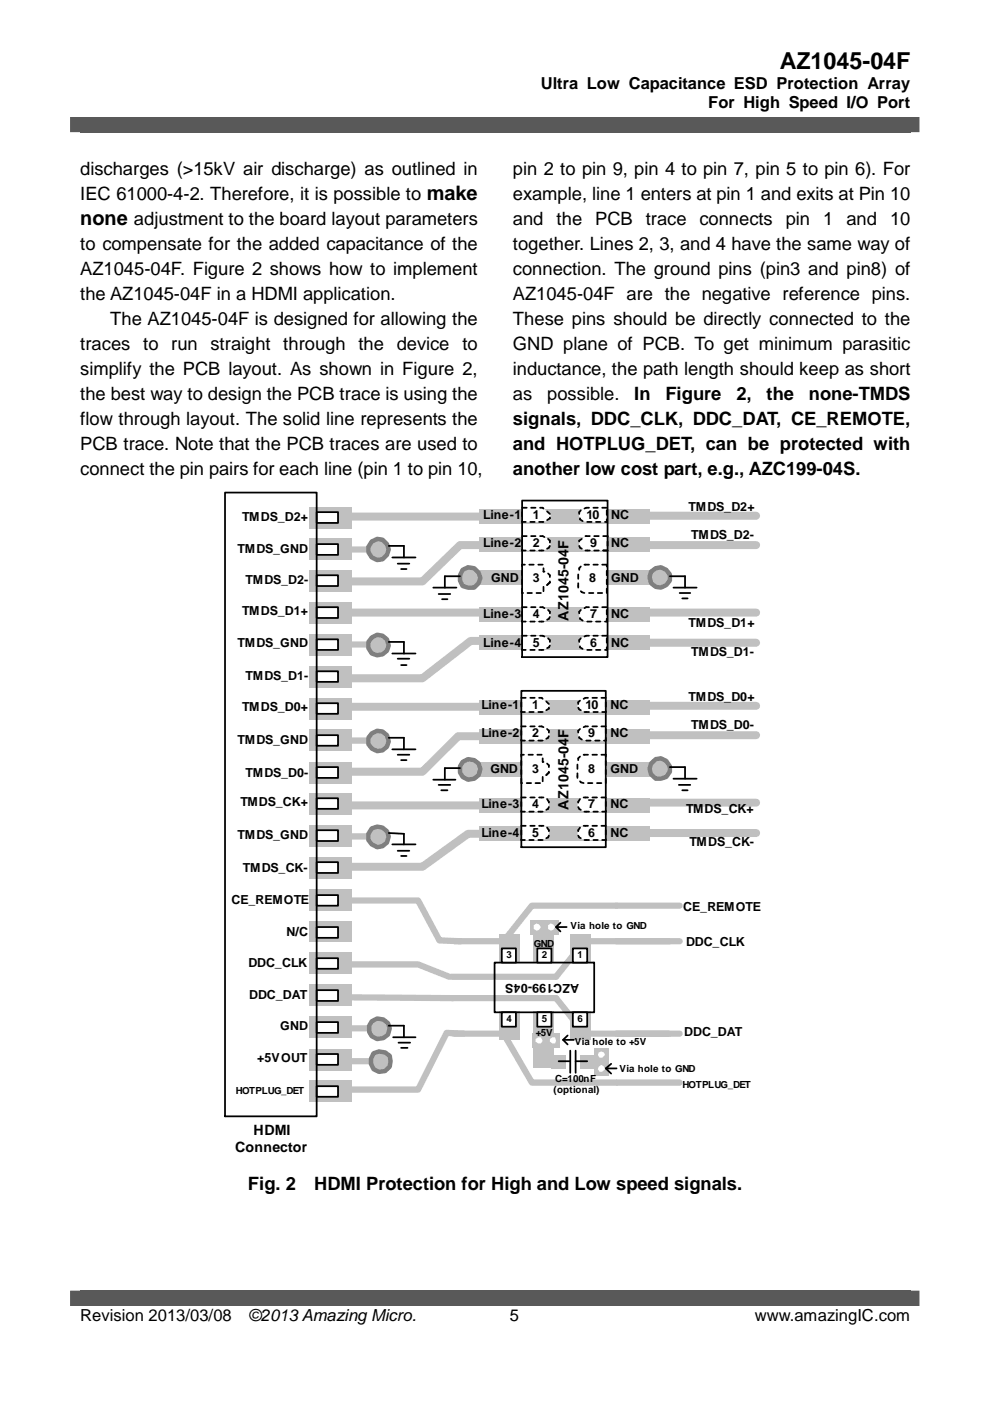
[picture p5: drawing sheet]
<svg xmlns="http://www.w3.org/2000/svg" width="210mm" height="297mm" viewBox="0 0 210 297" stroke-linecap="round" stroke-linejoin="round" font-family="sans-serif">
<g fill="#595959">
<path d="M14.9 24.8h180v3.2h-180z"/>
<path d="M17 24.8h176v3.2h-176z"/>
<path d="M14.9 273.6h180v3.3h-180z"/>
<path d="M17 273.6h176v3.3h-176z"/>
</g>
<path d="M128.8 120.8h9.1v3.1h-9.1z" fill-rule="evenodd" fill="#c0c0c0"/>
<g fill="none" stroke="#c0c0c0" stroke-width="1.7">
<path d="M74.7 109.5h27M101.7 115.6h-4.2l-7.9 7.7h-14.9M137.9 115.6h22.4M137.9 109.3h22.4M74.7 129.9h27.2M101.7 135.9h-1.9l-10.2 7.9h-14.9M137.9 129.9h22.4M137.9 136.3h22.4M74.7 149.9h27M101.7 156.1h-4.5l-7.6 7.5h-14.9M137.9 155.9h22.4M137.9 149.6h22.4"/>
<path d="M74.7 170.8h27M101.7 176.8h-2.5l-9.6 7h-14.9M137.9 170.2h22.4M137.9 176.6h22.4"/>
</g>
<path d="M65.7 107.5h9v4.5h-9z" fill-rule="evenodd" fill="#c0c0c0"/>
<path d="M67.1 108.6h4.6v2.3h-4.6z" fill-rule="evenodd" fill="#fff"/>
<path d="M67.1 108.6h4.6v2.3h-4.6z" fill="none" stroke="#000" stroke-width=".38"/>
<path d="M65.7 114.3h9v4.4h-9z" fill-rule="evenodd" fill="#c0c0c0"/>
<path d="M67.1 115.4h4.6v2.2h-4.6z" fill-rule="evenodd" fill="#fff"/>
<path d="M67.1 115.4h4.6v2.2h-4.6z" fill="none" stroke="#000" stroke-width=".38"/>
<path d="M65.7 120.8h9v4.5h-9z" fill-rule="evenodd" fill="#c0c0c0"/>
<path d="M67.1 122h4.6v2.2h-4.6z" fill-rule="evenodd" fill="#fff"/>
<path d="M67.1 122h4.6v2.2h-4.6z" fill="none" stroke="#000" stroke-width=".38"/>
<path d="M65.7 127.6h9v4.5h-9z" fill-rule="evenodd" fill="#c0c0c0"/>
<path d="M67.1 128.7h4.6v2.3h-4.6z" fill-rule="evenodd" fill="#fff"/>
<path d="M67.1 128.7h4.6v2.3h-4.6z" fill="none" stroke="#000" stroke-width=".38"/>
<path d="M65.7 134.4h9v4.5h-9z" fill-rule="evenodd" fill="#c0c0c0"/>
<path d="M67.1 135.6h4.6v2.2h-4.6z" fill-rule="evenodd" fill="#fff"/>
<path d="M67.1 135.6h4.6v2.2h-4.6z" fill="none" stroke="#000" stroke-width=".38"/>
<path d="M65.7 141.2h9v4.5h-9z" fill-rule="evenodd" fill="#c0c0c0"/>
<path d="M67.1 142.3h4.6v2.3h-4.6z" fill-rule="evenodd" fill="#fff"/>
<path d="M67.1 142.3h4.6v2.3h-4.6z" fill="none" stroke="#000" stroke-width=".38"/>
<path d="M65.7 148h9v4.5h-9z" fill-rule="evenodd" fill="#c0c0c0"/>
<path d="M67.1 149.1h4.6v2.2h-4.6z" fill-rule="evenodd" fill="#fff"/>
<path d="M67.1 149.1h4.6v2.2h-4.6z" fill="none" stroke="#000" stroke-width=".38"/>
<path d="M65.7 154.7h9v4.6h-9z" fill-rule="evenodd" fill="#c0c0c0"/>
<path d="M67.1 155.9h4.6v2.2h-4.6z" fill-rule="evenodd" fill="#fff"/>
<path d="M67.1 155.9h4.6v2.2h-4.6z" fill="none" stroke="#000" stroke-width=".38"/>
<path d="M65.7 161.5h9v4.5h-9z" fill-rule="evenodd" fill="#c0c0c0"/>
<path d="M67.1 162.6h4.6v2.3h-4.6z" fill-rule="evenodd" fill="#fff"/>
<path d="M67.1 162.6h4.6v2.3h-4.6z" fill="none" stroke="#000" stroke-width=".38"/>
<path d="M65.7 168.1h9v4.5h-9z" fill-rule="evenodd" fill="#c0c0c0"/>
<path d="M67.1 169.2h4.6v2.3h-4.6z" fill-rule="evenodd" fill="#fff"/>
<path d="M67.1 169.2h4.6v2.3h-4.6z" fill="none" stroke="#000" stroke-width=".38"/>
<path d="M65.7 174.9h9v4.5h-9z" fill-rule="evenodd" fill="#c0c0c0"/>
<path d="M67.1 176h4.6v2.3h-4.6z" fill-rule="evenodd" fill="#fff"/>
<path d="M67.1 176h4.6v2.3h-4.6z" fill="none" stroke="#000" stroke-width=".38"/>
<path d="M65.7 181.7h9v4.5h-9z" fill-rule="evenodd" fill="#c0c0c0"/>
<path d="M67.1 182.8h4.6v2.3h-4.6z" fill-rule="evenodd" fill="#fff"/>
<path d="M67.1 182.8h4.6v2.3h-4.6z" fill="none" stroke="#000" stroke-width=".38"/>
<path d="M65.7 188.6h9v4.6h-9z" fill-rule="evenodd" fill="#c0c0c0"/>
<path d="M67.1 189.8h4.6v2.2h-4.6z" fill-rule="evenodd" fill="#fff"/>
<path d="M67.1 189.8h4.6v2.2h-4.6z" fill="none" stroke="#000" stroke-width=".38"/>
<path d="M65.7 195.4h9v4.4h-9z" fill-rule="evenodd" fill="#c0c0c0"/>
<path d="M67.1 196.6h4.6v2.2h-4.6z" fill-rule="evenodd" fill="#fff"/>
<path d="M67.1 196.6h4.6v2.2h-4.6z" fill="none" stroke="#000" stroke-width=".38"/>
<path d="M65.7 202h9v4.5h-9z" fill-rule="evenodd" fill="#c0c0c0"/>
<path d="M67.1 203.2h4.6v2.2h-4.6z" fill-rule="evenodd" fill="#fff"/>
<path d="M67.1 203.2h4.6v2.2h-4.6z" fill="none" stroke="#000" stroke-width=".38"/>
<path d="M65.7 208.8h9v4.5h-9z" fill-rule="evenodd" fill="#c0c0c0"/>
<path d="M67.1 209.9h4.6v2.3h-4.6z" fill-rule="evenodd" fill="#fff"/>
<path d="M67.1 209.9h4.6v2.3h-4.6z" fill="none" stroke="#000" stroke-width=".38"/>
<path d="M65.7 215.6h9v4.5h-9z" fill-rule="evenodd" fill="#c0c0c0"/>
<path d="M67.1 216.7h4.6v2.3h-4.6z" fill-rule="evenodd" fill="#fff"/>
<path d="M67.1 216.7h4.6v2.3h-4.6z" fill="none" stroke="#000" stroke-width=".38"/>
<path d="M65.7 222.4h9v4.5h-9z" fill-rule="evenodd" fill="#c0c0c0"/>
<path d="M67.1 223.5h4.6v2.3h-4.6z" fill-rule="evenodd" fill="#fff"/>
<path d="M67.1 223.5h4.6v2.3h-4.6z" fill="none" stroke="#000" stroke-width=".38"/>
<path d="M65.7 229.2h9v4.5h-9z" fill-rule="evenodd" fill="#c0c0c0"/>
<path d="M67.1 230.3h4.6v2.2h-4.6z" fill-rule="evenodd" fill="#fff"/>
<path d="M47.7 104.4h19.4v132.3h-19.4zM67.1 230.3h4.6v2.2h-4.6z" fill="none" stroke="#000" stroke-width=".38"/>
<path d="M73.6 177.3h4.5" fill="none" stroke="#c0c0c0" stroke-width="1.3"/>
<path d="M78.8 175.6a2.32 2.32 0 0 1 3.6 1.7l-.4 1.3-.9 .8a2.24 2.24 0 0 1-3-2.6z" fill-rule="evenodd" fill="#c0c0c0"/>
<path d="M78.8 175.6a2.32 2.32 0 0 1 3.6 1.7l-.4 1.3-.9 .8a2.24 2.24 0 0 1-3-2.6z" fill="none" stroke="#808080" stroke-width=".94"/>
<path d="M82.4 176.6l3.2 .2v2.2M83.2 179h4.9M84.3 180.4h2.5M85 181.5h1.2" fill="none" stroke="#000" stroke-width=".38"/>
<path d="M73.6 157h4.5" fill="none" stroke="#c0c0c0" stroke-width="1.3"/>
<circle cx="80.3" cy="157.1" r="2.17" fill="#c0c0c0"/>
<circle cx="80.3" cy="157.1" r="2.17" fill="none" stroke="#808080" stroke-width=".94"/>
<path d="M73.6 136.7h4.5" fill="none" stroke="#c0c0c0" stroke-width="1.3"/>
<circle cx="80.2" cy="136.8" r="2.23" fill="#c0c0c0"/>
<circle cx="80.2" cy="136.8" r="2.23" fill="none" stroke="#808080" stroke-width=".94"/>
<path d="M82.4 136.1h3.2v2.5M83.2 138.6h4.9M84.3 139.7h2.5M85 141h1.2" fill="none" stroke="#000" stroke-width=".38"/>
<path d="M73.6 116.5h4.5" fill="none" stroke="#c0c0c0" stroke-width="1.3"/>
<circle cx="80.2" cy="116.5" r="2.22" fill="#c0c0c0"/>
<circle cx="80.2" cy="116.5" r="2.22" fill="none" stroke="#808080" stroke-width=".94"/>
<path d="M82.4 115.7h3.2v2.5M83.2 118.2h4.9M84.3 119.5h2.5M85 120.6h1.2M82.4 156.4h3.2v2.5M83.2 158.9h4.9M84.3 160h2.5M85 161.2h1.2" fill="none" stroke="#000" stroke-width=".38"/>
<path d="M74 190.9h14.6l4.6 8.5 4.5 .2M73.7 204.5h14.9l6.7 2.6M73.7 211.5l22.3 .1M73.7 218h4.4M95.8 211.6h22.1M98.3 219.2l-3.6-.2-6.1 12h-14.9" fill="none" stroke="#c0c0c0" stroke-width="1.3"/>
<circle cx="80.4" cy="218.1" r="2.23" fill="#c0c0c0"/>
<circle cx="80.4" cy="218.1" r="2.23" fill="none" stroke="#808080" stroke-width=".94"/>
<path d="M82.4 217.5h3.2v2.4M83.4 219.9h4.7M84.5 221.1h2.5M85 222.2h1.4" fill="none" stroke="#000" stroke-width=".38"/>
<path d="M74 225h4.5" fill="none" stroke="#c0c0c0" stroke-width="1.3"/>
<path d="M79.2 223.3l1.1-.4 1.4 .2 .9 .8 .2 1.1-.2 1.1-.9 1-1.4 .1a2.4 2.4 0 0 1-1.1-3.9z" fill-rule="evenodd" fill="#c0c0c0"/>
<path d="M79.2 223.3l1.1-.4 1.4 .2 .9 .8 .2 1.1-.2 1.1-.9 1-1.4 .1a2.4 2.4 0 0 1-1.1-3.9z" fill="none" stroke="#808080" stroke-width=".94"/>
<g fill="#c0c0c0">
<path d="M120.9 214.5h4.3v6h-4.3z" fill-rule="evenodd"/>
<path d="M113.2 214.5h4.3v12h-4.3z" fill-rule="evenodd"/>
<path d="M105.8 214.5h4.4v6h-4.4z" fill-rule="evenodd"/>
<path d="M120.9 198.1h4.3v6h-4.3z" fill-rule="evenodd"/>
<path d="M113.2 195.1h4.3v9h-4.3z" fill-rule="evenodd"/>
<path d="M105.8 198.1h4.4v6h-4.4z" fill-rule="evenodd"/>
</g>
<path d="M141.9 199.6h-18l-6 7.5h-22.1M117.9 211.6l6 7.6h18" fill="none" stroke="#c0c0c0" stroke-width="1.3"/>
<path d="M104.9 204.1h21.1v10.5h-21.1z" fill="none" stroke="#000" stroke-width=".38"/>
<path d="M106.4 201.1h3v3h-3z" fill-rule="evenodd" fill="#fff"/>
<path d="M106.4 201.1h3v3h-3z" fill="none" stroke="#000" stroke-width=".38"/>
<path d="M113.9 201.1h3v3h-3z" fill-rule="evenodd" fill="#fff"/>
<path d="M113.9 201.1h3v3h-3z" fill="none" stroke="#000" stroke-width=".38"/>
<path d="M106.4 214.6h3v3.1h-3z" fill-rule="evenodd" fill="#fff"/>
<path d="M106.4 214.6h3v3.1h-3z" fill="none" stroke="#000" stroke-width=".38"/>
<path d="M113.9 214.6h3v3.1h-3z" fill-rule="evenodd" fill="#fff"/>
<path d="M113.9 214.6h3v3.1h-3z" fill="none" stroke="#000" stroke-width=".38"/>
<path d="M121.5 214.6h3v3.1h-3z" fill-rule="evenodd" fill="#fff"/>
<path d="M121.5 214.6h3v3.1h-3z" fill="none" stroke="#000" stroke-width=".38"/>
<path d="M96.4 199.6h10.5M130.7 192h-17.9l-6 7.6" fill="none" stroke="#c0c0c0" stroke-width="1.3"/>
<path d="M121.5 201.1h3v3h-3z" fill-rule="evenodd" fill="#fff"/>
<path d="M121.5 201.1h3v3h-3z" fill="none" stroke="#000" stroke-width=".38"/>
<path d="M130.7 199.6h13.4M130.7 192h13.4M96.2 219.2h10.6l6 10.3h31.3M130.7 219.2h13.4" fill="none" stroke="#c0c0c0" stroke-width="1.3"/>
<g fill="#c0c0c0">
<path d="M116.9 223.7h3.1v2.8h-3.1z" fill-rule="evenodd"/>
<path d="M123 223.7h3v2.8h-3z" fill-rule="evenodd"/>
</g>
<path d="M118.4 225h2.5M120.9 222.8v4.7M122 222.8v4.7M122 225h2.5" fill="none" stroke="#000" stroke-width=".38"/>
<path d="M126 222.2h3v5.8h-3z" fill-rule="evenodd" fill="#c0c0c0"/>
<g fill="#fff">
<path d="M127 226.1l.5-.3 .6 .3 .2 .6-.6 .5h-.6l-.4-.5z" fill-rule="evenodd"/>
<path d="M127 223.1l.5-.2 .6 .2 .2 .6-.6 .5h-.6l-.4-.5z" fill-rule="evenodd"/>
</g>
<path d="M128.4 226.5h2.3M129.6 225.6l-1.2 .9 1.2 1.1" fill="none" stroke="#000" stroke-width=".38"/>
<path d="M112.4 195.1h6v3h-6z" fill-rule="evenodd" fill="#c0c0c0"/>
<g fill="#fff">
<path d="M113.2 196.2l.5-.4 .6 .2 .4 .6-.4 .5-.6 .2-.5-.4z" fill-rule="evenodd"/>
<path d="M116.2 196.2l.6-.4 .5 .2 .4 .6-.4 .5-.5 .2-.6-.4z" fill-rule="evenodd"/>
</g>
<path d="M112.8 219.2h5.9v3h-5.9z" fill-rule="evenodd" fill="#c0c0c0"/>
<g fill="#fff">
<path d="M113.5 220.3l.6-.4h.6l.4 .8-.4 .5h-.6l-.6-.3z" fill-rule="evenodd"/>
<path d="M116.6 220.3l.5-.4h.6l.2 .8-.2 .5h-.6l-.5-.3z" fill-rule="evenodd"/>
</g>
<path d="M117.9 196.6h2.2M118.8 195.6l-.9 1 .9 .9M120.4 219.5l-1 1 1 .9M119.4 220.5h2.3" fill="none" stroke="#000" stroke-width=".38"/>
<g fill="#c0c0c0">
<path d="M101.7 121h9v3h-9z" fill-rule="evenodd"/>
<path d="M101.7 108h36.2v3h-36.2z" fill-rule="evenodd"/>
<path d="M101.7 114h36.2v3.1h-36.2z" fill-rule="evenodd"/>
<path d="M101.7 128.7h36.2v3.1h-36.2z" fill-rule="evenodd"/>
<path d="M101.7 134.8h36.2v3h-36.2z" fill-rule="evenodd"/>
</g>
<path d="M110.7 107.7h4.4l1.7 1.5-.2 .7-.8 .6-.7 .2h-4.4z" fill-rule="evenodd" fill="#fff"/>
<path d="M110.7 107.7h1M110.7 110.5v.2h.8M110.7 108.6v.9M112.4 110.7h1M112.6 107.7h.9M114.3 110.7h.9M114.5 107.7h.6l.1 .1M116 108.4l.6 .6M116.6 109.7v.2l-.6 .4" fill="none" stroke="#000" stroke-width=".38"/>
<path d="M110.7 113.7h4.4l.9 .3 .6 .6 .2 1-.4 .5-.6 .4-.9 .2h-4.2z" fill-rule="evenodd" fill="#fff"/>
<path d="M110.7 113.7h1M110.7 116.5v.2h.8M110.7 114.6v1M112.4 116.7h1M112.6 113.7h.9M114.3 116.7h.9M114.5 113.7h.6l.3 .2M116.2 114.3l.4 .3v.4M116.6 115.7l-.2 .4-.4 .2" fill="none" stroke="#000" stroke-width=".38"/>
<path d="M110.7 128.7h4.4l.9 .4 .6 .6 .2 .9-.4 .6-.6 .4-.9 .2h-4.2z" fill-rule="evenodd" fill="#fff"/>
<path d="M110.7 128.7h1M110.7 131.6v.2h.8M110.7 129.7v.9M112.4 131.8h1M112.6 128.7h.9M114.3 131.8h.9M114.5 128.7h.6l.3 .2M116.2 129.3l.4 .4v.3M116.6 130.8l-.2 .4-.4 .2" fill="none" stroke="#000" stroke-width=".38"/>
<path d="M110.7 134.8h4.4l.9 .4 .6 .5 .2 .8-.4 .7-.6 .4-.9 .2h-4.2z" fill-rule="evenodd" fill="#fff"/>
<path d="M110.7 134.8h1M110.7 137.6v.2h.8M110.7 135.7v1M112.4 137.8h1M112.6 134.8h.9M114.3 137.8h.9M114.5 134.8l.9 .2M116.2 135.3l.4 .4v.4M116.6 136.9l-.2 .3-.4 .2" fill="none" stroke="#000" stroke-width=".38"/>
<path d="M110.7 119.7h4.5v1.5a1.52 1.52 0 0 1 1.6 1.5 1.52 1.52 0 0 1-1.6 1.5v1.5h-4.5z" fill-rule="evenodd" fill="#fff"/>
<path d="M111.3 119.7h-.6v.4M112.2 119.7h1M114.1 119.7h1M110.7 121v1M110.7 122.9v1M110.7 124.8v.9h.2M111.8 125.7h1M113.7 125.7h1M115.2 120.5v.7h.2M115.2 124.4v.9M116.2 121.6l.4 .4v.3M116.6 123.3v.2l-.6 .5" fill="none" stroke="#000" stroke-width=".38"/>
<path d="M122.8 114.6l1.5-.9h4.5v3h-4.3l-1-.2-.5-.4z" fill-rule="evenodd" fill="#fff"/>
<path d="M122.8 115.7l.2 .4 .4 .2M123.4 114.3l-.6 .3v.2M124.1 113.7h1M124.1 116.7h1M126 113.7h1M126 116.7h1M127.9 113.7h.9v.2M127.9 116.7h.9M128.8 114.8v.9" fill="none" stroke="#000" stroke-width=".38"/>
<path d="M123.4 129.1l.9-.4h4.4v3.1h-4.2l-1-.2-.5-.4-.2-.6v-.9z" fill-rule="evenodd" fill="#fff"/>
<path d="M123 131v.2l.5 .4M123.1 129.3l-.3 .4v.3M124.5 131.8h.9M124.9 128.7h-.6l-.4 .2M125.8 128.7h.9M126.4 131.8h.9M127.7 128.7h1M128.7 131.2v.6h-.4M128.7 129.3v1" fill="none" stroke="#000" stroke-width=".38"/>
<path d="M122.8 135.7l.6-.5 .9-.4h4.4v3h-4.2l-1-.2-.5-.4z" fill-rule="evenodd" fill="#fff"/>
<path d="M123 137v.2l.5 .4M123.1 135.3l-.3 .4v.4M124.5 137.8h.9M124.9 134.8l-1 .2M125.8 134.8h.9M126.4 137.8h.9M127.7 134.8h1M128.7 137.2v.6h-.4M128.7 135.3v1" fill="none" stroke="#000" stroke-width=".38"/>
<path d="M123.4 108l.9-.3h4.4v3h-4.2l-1-.2-.5-.4-.2-.6v-.9z" fill-rule="evenodd" fill="#fff"/>
<path d="M123 109.9v.2l.5 .4M123.1 108.2l-.3 .4v.4M124.5 110.7h.9M124.9 107.7l-1 .1M125.8 107.7h.9M126.4 110.7h.9M127.7 107.7h1M128.7 110.1v.6h-.4M128.7 108.2v1" fill="none" stroke="#000" stroke-width=".38"/>
<path d="M123.4 119.9l.7-.2h4.6v6h-4.6l-.7-.1-.6-.6-.2-.8v-3l.2-.7z" fill-rule="evenodd" fill="#fff"/>
<g fill="none" stroke="#000" stroke-width=".38">
<path d="M110.7 106.1h18.1v33.2h-18.1zM123.9 119.7h1M125.8 119.7h.9M127.7 119.7h1v.4M122.6 121.8v.9M122.6 123.7v.9M123.1 120.1l-.3 .4v.3M123.1 125.3l.8 .4M124.9 125.7h.9M126.7 125.7h1M128.7 121v1M128.7 122.9v1"/>
<path d="M128.7 124.8v.9"/>
</g>
<path d="M98.1 120.8a2.26 2.26 0 0 1 3.3 .5 2.26 2.26 0 0 1-.9 3.3h-1.3l-1.1-.4-.6-1.1v-1.1z" fill-rule="evenodd" fill="#c0c0c0"/>
<path d="M98.1 120.8a2.26 2.26 0 0 1 3.3 .5 2.26 2.26 0 0 1-.9 3.3h-1.3l-1.1-.4-.6-1.1v-1.1z" fill="none" stroke="#808080" stroke-width=".94"/>
<path d="M91.9 124.6h4.9M93 125.9h2.5M93.7 127h1.2M97.5 122.2h-3.2v2.4" fill="none" stroke="#000" stroke-width=".38"/>
<path d="M138 121.2a2.24 2.24 0 0 1 2.8-.7 2.24 2.24 0 0 1 1.2 2.6 2.27 2.27 0 0 1-4 .6l-.3-1.4z" fill-rule="evenodd" fill="#c0c0c0"/>
<path d="M138 121.2a2.24 2.24 0 0 1 2.8-.7 2.24 2.24 0 0 1 1.2 2.6 2.27 2.27 0 0 1-4 .6l-.3-1.4z" fill="none" stroke="#808080" stroke-width=".94"/>
<path d="M142 122.2h3.2v2.4M142.8 124.6h4.9M144.1 125.7h2.2M144.7 126.9h1.1" fill="none" stroke="#000" stroke-width=".38"/>
<g fill="#c0c0c0">
<path d="M128.7 161.5h9.2v3h-9.2z" fill-rule="evenodd"/>
<path d="M101.7 161.5h9v3h-9z" fill-rule="evenodd"/>
<path d="M101.7 148.5h36.2v3.1h-36.2z" fill-rule="evenodd"/>
<path d="M101.7 154.6h36.2v3h-36.2z" fill-rule="evenodd"/>
<path d="M101.7 169.2h36.2v3.1h-36.2z" fill-rule="evenodd"/>
<path d="M101.7 175.3h36.2v3h-36.2z" fill-rule="evenodd"/>
</g>
<path d="M110.5 148h4.4l1.7 1.5-.2 .7-.8 .6-.9 .2h-4.2z" fill-rule="evenodd" fill="#fff"/>
<path d="M110.5 148h1M110.5 150.8v.2h.8M110.5 148.9v1M112.2 151h1M112.4 148h1M114.1 151h1M114.3 148h.6l.2 .2M115.8 148.7l.6 .6M116.4 150v.2l-.6 .4" fill="none" stroke="#000" stroke-width=".38"/>
<path d="M110.5 154h4.4l.9 .3 .6 .6 .2 1-.4 .5-.6 .4-.9 .2h-4.2z" fill-rule="evenodd" fill="#fff"/>
<path d="M110.5 154h1M110.5 156.8v.2h.8M110.5 154.9v1M112.2 157h1M112.4 154h1M114.1 157h1M114.3 154l.9 .2M116 154.6l.4 .3v.4M116.4 156.1l-.2 .3-.4 .2" fill="none" stroke="#000" stroke-width=".38"/>
<path d="M110.5 169.1h4.4l.9 .1 .6 .8-.2 1.5-.6 .4-.9 .2h-4.2z" fill-rule="evenodd" fill="#fff"/>
<path d="M110.5 169.1h1M110.5 171.9v.2h.8M110.5 170v.9M112.2 172.1h1M112.4 169.1h1M114.1 172.1h1M114.3 169.1h.9M116 169.4l.4 .8M116.4 171.1l-.2 .4-.4 .2" fill="none" stroke="#000" stroke-width=".38"/>
<path d="M110.5 175.1h4.4l.9 .2 .6 .7-.2 1.5-.6 .4-.9 .2h-4.2z" fill-rule="evenodd" fill="#fff"/>
<path d="M110.5 175.1h1M110.5 177.9v.2h.8M110.5 176v1M112.2 178.1h1M112.4 175.1h1M114.1 178.1h1M114.3 175.1h.9M116 175.5l.4 .7M116.4 177.2l-.2 .3-.4 .2" fill="none" stroke="#000" stroke-width=".38"/>
<path d="M110.5 160h4.6v1.5a1.5 1.5 0 0 1 1.5 1.5 1.5 1.5 0 0 1-1.5 1.5v1.5h-4.6z" fill-rule="evenodd" fill="#fff"/>
<path d="M110.5 161.3v1M110.5 163.2v1M110.5 165.1v.9h.2M111.1 160h-.6v.4M111.7 166h.9M112.1 160h.9M113.5 166h1M113.9 160h1M115.1 160.8v.7h.1M115.1 164.7v1M116 161.9l.4 .4v.3M116.4 163.6l-.6 .7" fill="none" stroke="#000" stroke-width=".38"/>
<path d="M123.1 154.3l1-.3h4.3v3h-4.1l-.9-.2-.6-.4-.2-.5v-1z" fill-rule="evenodd" fill="#fff"/>
<path d="M122.8 156.3v.1l.6 .4M123 154.6l-.4 .3v.4M124.3 157h.9M124.7 154l-1 .2M125.6 154h1M126.2 157h.9M127.5 154h.9M128.4 156.4v.6h-.3M128.4 154.6v.9" fill="none" stroke="#000" stroke-width=".38"/>
<path d="M123.1 169.2l1-.1h4.3v3h-4.1l-.9-.2-.6-.4-.4-.7 .2-.8z" fill-rule="evenodd" fill="#fff"/>
<path d="M122.6 171.1l.5 .6M123 169.4l-.4 .8M123.7 169.1h1M123.9 172.1h1M125.6 169.1h1M125.8 172.1h.9M127.5 169.1h.9M128.4 171.9v.2h-.7M128.4 170v.9" fill="none" stroke="#000" stroke-width=".38"/>
<path d="M123.1 175.3l1-.2h4.3v3h-4.1l-.9-.2-.6-.4-.4-.7 .2-.8z" fill-rule="evenodd" fill="#fff"/>
<path d="M122.6 177.2l.2 .3 .3 .2M123 175.5l-.4 .7M123.7 175.1h1M123.9 178.1h1M125.6 175.1h1M125.8 178.1h.9M127.5 175.1h.9M128.4 177.9v.2h-.7M128.4 176v1" fill="none" stroke="#000" stroke-width=".38"/>
<path d="M122.6 148.9l.5-.6 1-.3h4.3v3h-4.1l-.9-.2-.6-.4-.4-.5z" fill-rule="evenodd" fill="#fff"/>
<path d="M122.6 150l.2 .4 .3 .2M123 148.5l-.4 .4v.4M123.9 151h1M124.7 148h-.6l-.4 .2M125.6 148h1M125.8 151h.9M127.5 148h.9M128.4 150.8v.2h-.7M128.4 148.9v1" fill="none" stroke="#000" stroke-width=".38"/>
<path d="M123.1 160.2l.8-.2h4.5v6h-4.5l-.8-.1-.5-.6-.2-.8v-3l.2-.7z" fill-rule="evenodd" fill="#fff"/>
<g fill="none" stroke="#000" stroke-width=".38">
<path d="M110.5 146.5h17.9v33.1h-17.9zM122.4 162.1v.9M122.4 164v.9M123 160.4l-.4 .4v.4M123 165.7l.1 .2 .6 .1M123.7 160h1M124.7 166h.9M125.6 160h1M126.6 166h.9M127.5 160h.9v.4M128.4 161.3v1M128.4 163.2v1"/>
<path d="M128.4 165.1v.9"/>
</g>
<circle cx="99.6" cy="163.1" r="2.22" fill="#c0c0c0"/>
<circle cx="99.6" cy="163.1" r="2.22" fill="none" stroke="#808080" stroke-width=".94"/>
<path d="M91.9 165.3h4.7M93 166.4h2.5M93.6 167.6h1.3M97.5 162.9h-3.2v2.4" fill="none" stroke="#000" stroke-width=".38"/>
<circle cx="139.9" cy="163" r="2.2" fill="#c0c0c0"/>
<circle cx="139.9" cy="163" r="2.2" fill="none" stroke="#808080" stroke-width=".94"/>
<path d="M142 162.6h3.2v2.5M142.8 165.1h4.9M143.9 166.4h2.4M144.7 167.6h1.1" fill="none" stroke="#000" stroke-width=".38"/>
<text font-size="5" x="165.4" y="14.6">AZ1045-04F</text>
<text font-size="4.2" x="17" y="47.7">none adjustment to the board layout parameters</text>
<g font-size="3.9">
<text x="17" y="37.1">discharges (&gt;15kV air discharge) as outlined in</text>
<text x="108.8" y="37.1">pin 2 to pin 9, pin 4 to pin 7, pin 5 to pin 6). For</text>
<text x="17" y="42.4">IEC 61000-4-2. Therefore, it is possible to make</text>
<text x="108.8" y="42.4">example, line 1 enters at pin 1 and exits at Pin 10</text>
<text x="108.8" y="47.7">and</text>
<text x="118" y="47.7">the</text>
<text x="126.2" y="47.7">PCB</text>
<text x="136.9" y="47.7">trace</text>
<text x="148.3" y="47.7">connects</text>
<text x="166.6" y="47.7">pin</text>
<text x="174.5" y="47.7">1</text>
<text x="179.5" y="47.7">and</text>
<text x="188.7" y="47.7">10</text>
<text x="17" y="53">to compensate for the added capacitance of the</text>
<text x="108.8" y="53">together. Lines 2, 3, and 4 have the same way of</text>
<text x="17" y="58.3">AZ1045-04F. Figure 2 shows how to implement</text>
<text x="108.8" y="58.3">connection. The ground pins (pin3 and pin8) of</text>
<text x="17" y="63.6">the AZ1045-04F in a HDMI application.</text>
<text x="108.8" y="63.6">AZ1045-04F are the negative reference pins.</text>
<text x="23.4" y="68.9">The AZ1045-04F is designed for allowing the</text>
<text x="108.8" y="68.9">These pins should be directly connected to the</text>
<text x="17" y="74.2">traces to run</text>
<text x="44.7" y="74.2">straight through the device</text>
<text x="98" y="74.2">to</text>
<text x="108.8" y="74.2">GND plane of PCB. To get minimum parasitic</text>
<text x="17" y="79.5">simplify the PCB layout. As shown in Figure 2,</text>
<text x="108.8" y="79.5">inductance, the path length should keep as short</text>
<text x="17" y="84.8">the best way to design the PCB trace is using the</text>
<text x="108.8" y="84.8">as</text>
<text x="116" y="84.8">possible.</text>
<text x="134.5" y="84.8">In</text>
<text x="141.1" y="84.8">Figure</text>
<text x="156.1" y="84.8">2,</text>
<text x="162.5" y="84.8">the</text>
<text x="171.5" y="84.8">none-TMDS</text>
<text x="17" y="90">flow through layout. The solid line represents the</text>
<text x="17" y="95.3">PCB trace. Note that the PCB traces are used to</text>
<text x="108.8" y="90">signals, DDC_CLK, DDC_DAT, CE_REMOTE,</text>
<text x="108.8" y="95.3">and HOTPLUG_DET, can be protected with</text>
<text x="17" y="100.6">connect the pin pairs for each line (pin 1 to pin 10,</text>
<text x="108.8" y="100.6">another low cost part, e.g., AZC199-04S.</text>
<text x="52.6" y="252.3">Fig. 2</text>
<text x="66.6" y="252.3">HDMI Protection for High and Low speed signals.</text>
</g>
<g font-size="3.5">
<text x="114.6" y="18.9">Ultra Low Capacitance ESD Protection Array</text>
<text x="150.2" y="22.9">For High Speed I/O Port</text>
<text x="17" y="280.1">Revision 2013/03/08</text>
<text x="52.7" y="280.1">©2013 Amazing Micro.</text>
<text x="108.1" y="280.2">5</text>
<text x="160.1" y="280.2">www.amazingIC.com</text>
</g>
<g font-size="3">
<text x="120.6" y="131.6" transform="rotate(-90 120.6 131.6)">AZ1045-04F</text>
<text x="120.6" y="171.7" transform="rotate(-90 120.6 171.7)">AZ1045-04F</text>
<text x="49.8" y="244.2">Connector</text>
<text x="53.8" y="240.7">HDMI</text>
</g>
<g font-size="2.6">
<text x="51.4" y="110.5">TMDS_D2+</text>
<text x="102.4" y="109.9">Line-1</text>
<text x="113" y="109.9">1</text>
<text x="124.3" y="109.9">10</text>
<text x="129.6" y="109.9">NC</text>
<text x="146" y="108.2">TMDS_D2+</text>
<text x="50.4" y="117.3">TMDS_GND</text>
<text x="102.4" y="116">Line-2</text>
<text x="113" y="116">2</text>
<text x="125.1" y="116">9</text>
<text x="129.6" y="116">NC</text>
<text x="146.6" y="114.3">TMDS_D2-</text>
<text x="52.1" y="123.9">TMDS_D2-</text>
<text x="104.1" y="123.5">GND</text>
<text x="113" y="123.5">3</text>
<text x="124.9" y="123.5">8</text>
<text x="129.6" y="123.5">GND</text>
<text x="51.4" y="130.5">TMDS_D1+</text>
<text x="102.4" y="131">Line-3</text>
<text x="113" y="131">4</text>
<text x="125.1" y="131">7</text>
<text x="129.6" y="131">NC</text>
<text x="50.4" y="137.2">TMDS_GND</text>
<text x="102.4" y="137.1">Line-4</text>
<text x="113" y="137.1">5</text>
<text x="125.1" y="137.1">6</text>
<text x="129.6" y="137.1">NC</text>
<text x="146" y="132.9">TMDS_D1+</text>
<text x="146.6" y="139.1">TMDS_D1-</text>
<text x="52.1" y="144.2">TMDS_D1-</text>
<text x="146" y="148.5">TMDS_D0+</text>
<text x="51.4" y="150.8">TMDS_D0+</text>
<text x="102.1" y="150.2">Line-1</text>
<text x="112.8" y="150.2">1</text>
<text x="124.1" y="150.2">10</text>
<text x="129.4" y="150.2">NC</text>
<text x="146.6" y="154.6">TMDS_D0-</text>
<text x="50.4" y="157.8">TMDS_GND</text>
<text x="102.1" y="156.3">Line-2</text>
<text x="112.8" y="156.3">2</text>
<text x="124.7" y="156.3">9</text>
<text x="129.4" y="156.3">NC</text>
<text x="52.1" y="164.8">TMDS_D0-</text>
<text x="104" y="163.8">GND</text>
<text x="112.8" y="163.8">3</text>
<text x="124.7" y="163.8">8</text>
<text x="129.4" y="163.8">GND</text>
<text x="51" y="171">TMDS_CK+</text>
<text x="102.1" y="171.3">Line-3</text>
<text x="112.8" y="171.3">4</text>
<text x="124.7" y="171.3">7</text>
<text x="129.4" y="171.3">NC</text>
<text x="145.5" y="172.5">TMDS_CK+</text>
<text x="50.4" y="177.9">TMDS_GND</text>
<text x="102.1" y="177.4">Line-4</text>
<text x="112.8" y="177.4">5</text>
<text x="124.7" y="177.4">6</text>
<text x="129.4" y="177.4">NC</text>
<text x="146.2" y="179.5">TMDS_CK-</text>
<text x="51.5" y="184.9">TMDS_CK-</text>
<text x="49.1" y="191.7">CE_REMOTE</text>
<text x="144.9" y="193.2">CE_REMOTE</text>
<text x="60.7" y="198.5">N/C</text>
<text x="145.5" y="200.5">DDC_CLK</text>
<text x="52.7" y="205.1">DDC_CLK</text>
<text x="122.8" y="208.6" transform="rotate(-180 122.8 208.6)">AZC199-04S</text>
<text x="52.8" y="211.8">DDC_DAT</text>
<text x="59.4" y="218.4">GND</text>
<text x="145.1" y="219.8">DDC_DAT</text>
<text x="54.5" y="225.2">+5V OUT</text>
</g>
<g font-size="2.1">
<text x="120.9" y="197">Via hole to GND</text>
<text x="107.4" y="203.2">3</text>
<text x="113.2" y="200.7">GND</text>
<text x="114.9" y="203.2">2</text>
<text x="122.4" y="203.2">1</text>
<text x="107.4" y="216.7">4</text>
<text x="113.6" y="219.6">+5V</text>
<text x="114.9" y="216.7">5</text>
<text x="121.9" y="221.6">Via hole to +5V</text>
<text x="122.4" y="216.7">6</text>
<text x="131.3" y="227.3">Via hole to GND</text>
<text x="50" y="232">HOTPLUG_DET</text>
<text x="117.3" y="231.8">(optional)</text>
<text x="117.7" y="229.4">C=100nF</text>
<text x="144.7" y="230.7">HOTPLUG_DET</text>
</g>
</svg>
